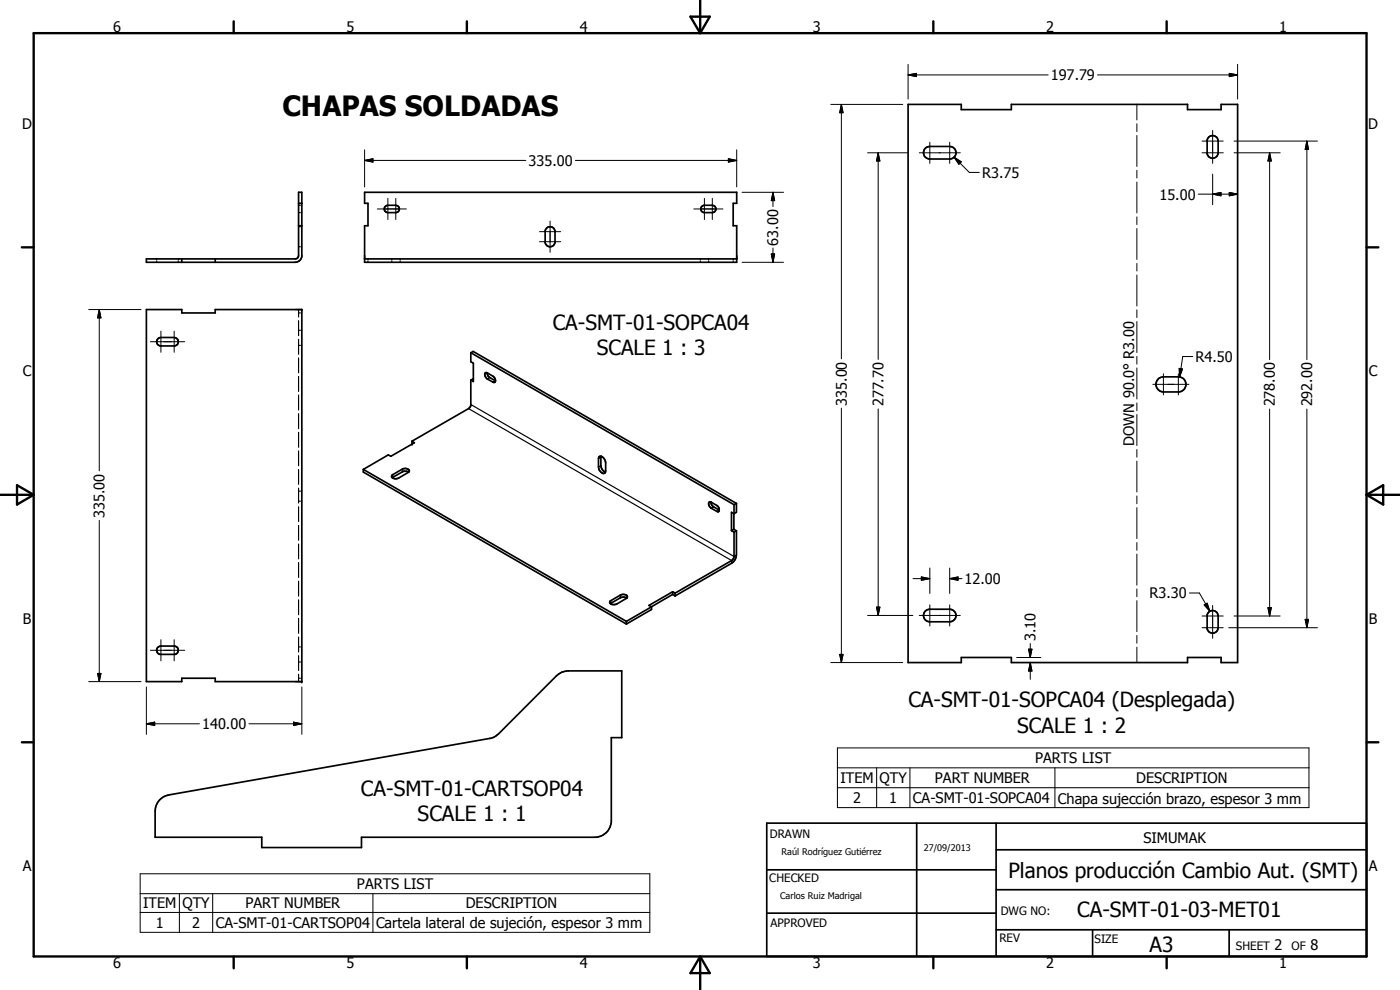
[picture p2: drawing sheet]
<svg xmlns="http://www.w3.org/2000/svg" width="420mm" height="297mm" viewBox="0 0 420 297" stroke-linecap="round" stroke-linejoin="round" font-family="sans-serif">
<g fill="none" stroke="#000" stroke-width=".51">
<path d="M272.5 31.3h16v1.6h15v-1.6h52.9v1.6h10.1v-1.6h4.9v167.5h-4.9v-1.5h-10.1v1.5h-52.9v-1.5h-15v1.5h-16zM109.4 57.7h111.7v3.3h-1.1v6.7h1.1v11h-111.7v-11h1v-6.7h-1zM277.8 44.4l1.2-.5h6a1.88 1.88 0 0 1 1.9 1.9 1.88 1.88 0 0 1-1.9 1.9h-6a1.9 1.9 0 0 1-1.7-1.2 1.9 1.9 0 0 1 .5-2.1zM362.7 41.2a1.68 1.68 0 0 1 1.8-.4 1.68 1.68 0 0 1 1.1 1.5v3.5a1.67 1.67 0 0 1-1.5 1.7 1.67 1.67 0 0 1-1.8-1.4v-4.1zM43.9 77.7l45.2-.1 .5-.9v-19h1v19.3a2.07 2.07 0 0 1-2 1.7h-44.7zM54.6 77.7v1M64.6 77.7v1M89.6 67.7h1M89.6 61h1M109.4 77.7h111.7M115.6 62l.8-.4h2.4a1.1 1.1 0 0 1 1.1 1.1 1.1 1.1 0 0 1-1.1 1.1h-2.4a1.1 1.1 0 0 1-1-.6 1.1 1.1 0 0 1 .2-1.2zM164 68.5a1.54 1.54 0 0 1 2.6 .7v3.6a1.51 1.51 0 0 1-1.5 1.2 1.51 1.51 0 0 1-1.5-1.2v-3.6z"/>
<path d="M210.6 62l.8-.4h2.4a1.1 1.1 0 0 1 1.1 1.1 1.1 1.1 0 0 1-1.1 1.1h-2.4a1.1 1.1 0 0 1-1-.6 1.1 1.1 0 0 1 .2-1.2zM43.9 92.9h10.7v1h10v-1h26v111.6h-26v-1h-10v1h-10.7zM47.3 101.7l1-.4h4a1.27 1.27 0 0 1 1.2 1.2 1.27 1.27 0 0 1-1.2 1.3h-4a1.26 1.26 0 0 1-1.2-.7 1.26 1.26 0 0 1 .2-1.4zM141.3 114v7.6l-.4 .7-17.3 10.1M141.3 105.8v2.7l.8 .5v5.5l-.8-.5M141.3 105.8l79 45.6M141.3 105.8l.7-.3 79 45.5M142 113.7l-.7 .3M142 113.7h.1M145.7 111.9l.4-.1 1.8 1.1a1.25 1.25 0 0 1 .5 1.8l-2.1-1a1.45 1.45 0 0 1-.6-1.8zM146.2 111.9l.5 1.1 2 1.3M347.6 113.7l1.6-.6h4.4a2.26 2.26 0 0 1 2.3 2.2 2.26 2.26 0 0 1-2.3 2.3h-4.4a2.29 2.29 0 0 1-2.1-1.4 2.29 2.29 0 0 1 .5-2.5z"/>
<path d="M123.6 132.4l.8 .4-7.1 4.1-.8-.4-7.5 4.3M123.6 132.4v.8M179.8 137.1a1.57 1.57 0 0 1 2 1.8v2.4a.77 .77 0 0 1-.7 .8 .77 .77 0 0 1-.8-.5l-.5-.7-.2-.8zM180.4 136.9v3a2.22 2.22 0 0 0 1.3 1.7M109 140.8v.8l79 45.6M109 140.8l79 45.6M117.6 142.7l3.1-1.9a1.32 1.32 0 0 1 2.1 .6l-3.1 2a1.21 1.21 0 0 1-1.3 .3 1.21 1.21 0 0 1-.8-1zM122.6 141.7l-.6-.3h-.8l-3.4 1.9M212.8 150.7h.6l1.7 .9a1.29 1.29 0 0 1 .5 1.9l-2.2-1a1.45 1.45 0 0 1-.6-1.8zM213.4 150.7l.4 1.1 2 1.3M219.5 159.2l.8 .4M220.2 158.8l.8 .5"/>
<path d="M220.2 158.8l-.7 .4M220.3 159.6v7.4l-.4 .9-17.3 10.1M220.3 151.4l-.1 7.4M221 159.3v7.2a3 3 0 0 1-1.4 2.5l-17 9.8M221 159.3l-.7 .3M221 151v2.7l-.7 .4-.8-.4v5.5M221 151l-.7 .4M188.1 179.5a1.79 1.79 0 0 0-1.9-.1l-3 1.7M201.9 177.5l-7.1 4.2 .7 .4M201.9 178.4l-6.4 3.7M201.9 177.5v.9M201.9 178.4l.7 .4"/>
<path d="M201.9 177.5l.7 .5M202.6 178v.8M47.3 194.3l1-.5h4a1.27 1.27 0 0 1 1.2 1.2 1.27 1.27 0 0 1-1 1.3h-4.5a1.27 1.27 0 0 1-.7-2zM183.2 180.3l3-1.7a1.28 1.28 0 0 1 2.1 .6l-3.2 2a1.6 1.6 0 0 1-2.1-.5zM188 186.4v.8M195.5 182.1v.8l-7.5 4.3M195.5 182.1l-7.5 4.3M277.6 183.5l.5-.5 .9-.2h6a1.88 1.88 0 0 1 1.9 1.9 1.88 1.88 0 0 1-1.9 1.9h-6a1.9 1.9 0 0 1-1.7-1.1 1.9 1.9 0 0 1 .3-2zM362.7 183.7a1.65 1.65 0 0 1 1.8-.4 1.65 1.65 0 0 1 1.1 1.5v3.5a1.67 1.67 0 0 1-1.5 1.7 1.67 1.67 0 0 1-1.8-1.4v-4.1zM47.9 240l1.3-1 1.5-.5 96.7-17 1-.4 1.2-.9 17.4-17.4 1.6-1.1 1.9-.4h16.1v20h-3.1v25.5a5.1 5.1 0 0 1-4.5 4.4h-70.5v3.1h-29.9v-3.1h-32v-8.3l.4-1.6zM230.1 247h180v40h-180zM275.1 247v40"/>
<path d="M298.9 255h111.2M298.9 247v40M230.1 274h68.8M230.1 261h68.8M298.9 279h111.2M298.9 267h111.2M327.9 279v8M368.9 279v8"/>
</g>
<g fill="none" stroke="#000" stroke-width=".3">
<path d="M272.5 19.3v10.4M371.4 19.3v10.4M249.3 31.3h21.6M252.5 31.3l.5 2.5h-1zM252.5 31.3v76.4M272.5 22.5l2.5-.5v1zM272.5 22.5h42.1M329.4 22.5h42M341.2 31.3v4.7M341.2 37.1v2.4M363.9 39.2v9.8M368.9 22l2.5 .5-2.5 .5z"/>
<path d="M109.4 48.1l2.5-.5v1zM109.4 48.1h48.4M109.4 45v11.1M116.4 59.5v6.4M118.8 59.5v6.4M172.7 48.1h48.4M211.4 59.5v6.4M213.8 59.5v6.4M218.6 47.6l2.5 .5-2.5 .5zM221.1 45v11.1M222.7 57.7h12.5M232 57.7l.5 2.5h-1z"/>
<path d="M232 57.7v4.3M260.4 45.8h12M263.6 45.8l.5 2.5h-1.1zM263.6 45.8v62M275.9 45.8h12.3M279 42.7v6.3M285 42.7v6.3M286.3 47.2l2.2 1.4-.7 .7zM286.3 47.2l4.6 4.5h3M341.2 40.6v9.4M341.2 51.1v2.3M341.2 54.6v9.3"/>
<path d="M359.6 58.3h11.8M360.8 42.3h6.3M360.8 45.8h6.3M363.9 58.3l2.5-.6v1.1zM363.9 52.2v9.2M368.9 57.7l2.5 .6-2.5 .5zM370.4 42.3h25M370.4 45.8h13.8M381 45.8l.5 2.5h-1zM381 45.8v62.1M392.2 42.3l.5 2.5h-1zM392.2 42.3v65.6"/>
<path d="M113.2 62.7h8.8M161.9 69.5h6.4M161.9 72.5h6.4M165.1 66.3v9.4M208.2 62.7h8.7M222.7 78.7h12.5M231.5 76.2h1l-.5 2.5zM232 74.4v4.3M341.2 65.1v2.3M341.2 68.6v9.3M341.2 79v2.3M26.6 92.9h15.7"/>
<path d="M29.8 92.9l.5 2.5h-1zM29.8 92.9v48.4M48.3 99.4v6.3M52.3 99.4v6.3M341.2 82.5v9.3M341.2 93v2.3M341.2 96.5v9.3M45.1 102.5h10.3M341.2 106.9v2.4M341.2 110.4v9.3M346 115.3h10.8M349.2 112.1v6.4"/>
<path d="M353.6 112.1v6.4M353.9 110.5l1 .2-.9 2.4zM358 107h-3l-1 6.1M252.5 122.5v76.3M263.6 122.7v62M341.2 120.9v2.3M341.2 124.4v9.3M341.2 134.9v2.3M341.2 138.3v9.3M381 122.7v62.1M392.2 122.7v65.6M29.8 156.1v48.4"/>
<path d="M341.2 148.8v2.3M341.2 152.3v9.3M274 173.6h5M276.5 173.1l2.5 .5-2.5 .5zM279 170.4v7.7M285 173.6l2.5-.5v1zM285 170.4v7.7M285 173.6h3.7M341.2 162.8v2.3M341.2 166.2v9.4M341.2 176.7v2.4M356.9 177.9h3l3.2 5.5"/>
<path d="M45.1 195.1h10.3M48.3 191.9v6.4M52.3 191.9v6.4M249.3 198.8h21.6M252 196.3h1l-.5 2.5zM260.4 184.7h13.6M263 182.2h1.1l-.5 2.5zM275.9 184.7h12.3M279 181.5v6.3M285 181.5v6.3M305.1 197.3h7.3M308.7 194.8h1l-.5 2.5z"/>
<path d="M309.2 198.8l.5 2.5h-1zM309.2 193.1v4.2M309.2 198.8v5M341.2 180.2v9.3M341.2 190.7v2.3M341.2 194.2v4.6M360.8 188.3h6.3M360.8 184.8h6.3M361.4 181.5l.9-.5 .8 2.4zM363.9 181.7v9.8M368.8 188.3h26.6M370.4 184.8h13.8"/>
<path d="M380.5 182.3h1l-.5 2.5zM391.7 185.8h1l-.5 2.5zM26.6 204.5h15.7M29.3 202.1h1l-.5 2.4zM43.9 217.2l2.5-.5v1zM43.9 217.2h15.9M43.9 206.1v14.2M74.7 217.2h15.9M88.1 216.7l2.5 .5-2.5 .5zM90.6 206.1v14.2M251.3 224.4h141.5v17.9h-141.5zM251.3 230.4h141.5"/>
<path d="M251.3 236.3h141.5M263.1 230.4v11.9M273.1 230.4v11.9M316.6 230.4v11.9M42.1 262.2h152.9v17.5h-152.9zM42.1 268.1h152.9M42.1 273.8h152.9M53.8 268.1v11.6M63.8 268.1v11.6M111.9 268.1v11.6"/>
</g>
<g fill="none" stroke="#000" stroke-width=".35">
<path d="M47 77.7v.3M47 78.4v.3M53.5 77.7v.3M53.5 78.4v.3M89.6 63.8h.3M89.6 61.6h.3M89.6 68h.3M89.6 74h.3M90.2 63.8h.4M90.2 61.6h.4M90.2 68h.4M90.2 74h.4"/>
<path d="M110.4 77.7v.3M110.4 78.4v.3M117.6 77.7v.3M117.6 78.4v.3M120.1 77.7v.3M120.1 78.4v.3M210.2 77.7v.3M210.2 78.4v.3M212.7 77.7v.3M212.7 78.4v.3M220 77.7v.3M220 78.4v.3"/>
<path d="M89.6 99.1h.3M89.6 93.9h.3M89.6 92.9v2.2M89.6 96.2v4.5M90.2 99.1h.4M90.2 93.9h.4M89.6 103.6h.3M89.6 101.8v4.5M89.6 107.4v4.4M89.6 112.9v4.5M89.6 118.5v4.5M90.2 103.6h.4"/>
<path d="M147 113.3l-.7 .4M148.6 114.2l-.7 .4M89.6 124.1v4.5M89.6 129.7v4.5M89.6 135.3v4.4M140.6 122.6l79 45.6v.8M141.3 121.4l79 45.6 .7-.5M180.3 137.2l-.7 .4M180.3 139.7l-.7 .4M89.6 147.4h.3M89.6 150.4h.3M89.6 140.9v4.4"/>
<path d="M89.6 146.5v4.4M89.6 152.1v4.4M89.6 157.6v4.5M90.2 147.4h.4M90.2 150.4h.4M117.9 142.4v.8M120.7 140.8v.8M214.2 152.1l-.8 .4M215.8 153l-.7 .4M89.6 163.2v4.5M89.6 168.8v4.5M89.6 174.4v4.5"/>
<path d="M89.6 180v4.4M186.2 178.6v.8M89.6 194.1h.3M89.6 198.6h.3M89.6 185.5v4.5M89.6 191.1v4.5M89.6 196.7v4.5M90.2 194.1h.4M90.2 198.6h.4M183.3 180.2v.8M89.6 203.5h.3M89.6 202.3v2.2"/>
<path d="M90.2 203.5h.4"/>
</g>
<g fill="#000">
<circle cx="90.6" cy="92.9" r=".25"/>
<circle cx="123.6" cy="133.2" r=".25"/>
<circle cx="90.6" cy="204.5" r=".25"/>
</g>
<g fill="none" stroke="#000" stroke-width=".71">
<path d="M10.1 9.9h400v277.1h-400zM70.1 6.4v3.5M140.1 6.4v3.5M207.2 5h5.8l-2.9 4.9zM210.1 0v9.9M280.1 6.4v3.5M350.1 6.4v3.5M6.6 74.2h3.5M410.1 74.2h3.6M.1 148.5h10M5.1 145.6l5 2.9-5 2.9zM410.1 148.5h10"/>
<path d="M410.1 148.5l5-2.9v5.8zM6.6 222.7h3.5M410.1 222.7h3.6M70.1 287v3.5M140.1 287v3.5M210.1 287v10M210.1 287l2.9 5h-5.8zM280.1 287v3.5M350.1 287v3.5"/>
</g>
<g fill="#000">
<path d="M252.5 31.3l.5 2.5h-1zM272.5 22.5l2.5-.5v1zM368.9 22l2.5 .5-2.5 .5zM109.4 48.1l2.5-.5v1zM218.6 47.6l2.5 .5-2.5 .5zM263.6 45.8l.5 2.5h-1.1zM286.3 47.2l2.2 1.4-.7 .7zM363.9 58.3l2.5-.6v1.1zM368.9 57.7l2.5 .6-2.5 .5zM381 45.8l.5 2.5h-1zM392.2 42.3l.5 2.5h-1zM231.5 76.2h1l-.5 2.5z"/>
<path d="M232 57.7l.5 2.5h-1zM29.8 92.9l.5 2.5h-1zM353.9 110.5l1 .2-.9 2.4zM276.5 173.1l2.5 .5-2.5 .5zM285 173.6l2.5-.5v1zM252 196.3h1l-.5 2.5zM263 182.2h1.1l-.5 2.5zM308.7 194.8h1l-.5 2.5zM361.4 181.5l.9-.5 .8 2.4zM380.5 182.3h1l-.5 2.5zM391.7 185.8h1l-.5 2.5zM29.3 202.1h1l-.5 2.4z"/>
<path d="M43.9 217.2l2.5-.5v1zM88.1 216.7l2.5 .5-2.5 .5zM309.2 198.8l.5 2.5h-1z"/>
</g>
<text font-size="8.4" x="84.7" y="34.7">CHAPAS SOLDADAS</text>
<g font-size="6.3">
<text x="165.9" y="99">CA-SMT-01-SOPCA04</text>
<text x="179.1" y="106.6">SCALE 1 : 3</text>
<text x="272.6" y="212.3">CA-SMT-01-SOPCA04 (Desplegada)</text>
<text x="305.3" y="219.8">SCALE 1 : 2</text>
<text x="108.3" y="238.8">CA-SMT-01-CARTSOP04</text>
<text x="125.3" y="246.4">SCALE 1 : 1</text>
<text x="302.6" y="263.3">Planos producción Cambio Aut. (SMT)</text>
<text x="323.3" y="275.1">CA-SMT-01-03-MET01</text>
<text x="345" y="285.6">A3</text>
</g>
<g font-size="4.4">
<text x="34" y="9.6">6</text>
<text x="104" y="9.6">5</text>
<text x="174" y="9.6">4</text>
<text x="244" y="9.6">3</text>
<text x="313.9" y="9.6">2</text>
<text x="383.9" y="9.6">1</text>
<text x="315.4" y="24.1">197.79</text>
<text x="6.7" y="38.7">D</text>
<text x="410.6" y="38.7">D</text>
<text x="158.7" y="49.7">335.00</text>
<text x="294.7" y="53.3">R3.75</text>
<text x="348" y="59.9">15.00</text>
<text x="233.6" y="73.7" transform="rotate(-90 233.6 73.7)">63.00</text>
<text x="6.8" y="112.9">C</text>
<text x="358.8" y="108.6">R4.50</text>
<text x="410.8" y="112.9">C</text>
<text x="254.1" y="121.7" transform="rotate(-90 254.1 121.7)">335.00</text>
<text x="265.1" y="121.9" transform="rotate(-90 265.1 121.9)">277.70</text>
<text x="382.6" y="122" transform="rotate(-90 382.6 122)">278.00</text>
<text x="393.8" y="122" transform="rotate(-90 393.8 122)">292.00</text>
<text x="340.3" y="133.8" transform="rotate(-90 340.3 133.8)">DOWN 90.0° R3.00</text>
<text x="31.4" y="155.3" transform="rotate(-90 31.4 155.3)">335.00</text>
<text x="289.5" y="175.2">12.00</text>
<text x="345" y="179.5">R3.30</text>
<text x="6.9" y="187.2">B</text>
<text x="410.8" y="187.2">B</text>
<text x="310.8" y="192.3" transform="rotate(-90 310.8 192.3)">3.10</text>
<text x="60.7" y="218.7">140.00</text>
<text x="310.6" y="229">PARTS LIST</text>
<text x="252.2" y="234.9">ITEM</text>
<text x="264" y="235">QTY</text>
<text x="280.6" y="234.9">PART NUMBER</text>
<text x="341" y="235">DESCRIPTION</text>
<text x="256" y="241">2</text>
<text x="266.9" y="240.9">1</text>
<text x="274" y="241">CA-SMT-01-SOPCA04</text>
<text x="317.5" y="241.1">Chapa sujección brazo, espesor 3 mm</text>
<text x="343.1" y="252.9">SIMUMAK</text>
<text x="6.8" y="261.5">A</text>
<text x="410.8" y="261.5">A</text>
<text x="107.1" y="266.8">PARTS LIST</text>
<text x="43" y="272.5">ITEM</text>
<text x="54.8" y="272.6">QTY</text>
<text x="73.6" y="272.5">PART NUMBER</text>
<text x="139.8" y="272.6">DESCRIPTION</text>
<text x="46.8" y="278.4">1</text>
<text x="57.6" y="278.4">2</text>
<text x="64.8" y="278.4">CA-SMT-01-CARTSOP04</text>
<text x="112.8" y="278.6">Cartela lateral de sujeción, espesor 3 mm</text>
<text x="382.5" y="285">2</text>
<text x="393.3" y="285">8</text>
<text x="34" y="290.6">6</text>
<text x="104" y="290.6">5</text>
<text x="174" y="290.6">4</text>
<text x="244" y="290.6">3</text>
<text x="313.9" y="290.6">2</text>
<text x="383.9" y="290.6">1</text>
</g>
<g font-size="3.5">
<text x="231" y="251.5">DRAWN</text>
<text x="230.9" y="264.6">CHECKED</text>
<text x="300.3" y="274.5">DWG NO:</text>
<text x="231.3" y="278.3">APPROVED</text>
<text x="299.9" y="282.6">REV</text>
<text x="328.5" y="283.1">SIZE</text>
<text x="370.9" y="285">SHEET</text>
<text x="387.6" y="285">OF</text>
</g>
<g font-size="2.7">
<text x="234.5" y="256.6">Raúl Rodríguez Gutiérrez</text>
<text x="277.2" y="255.3">27/09/2013</text>
<text x="234.1" y="269.7">Carlos Ruiz Madrigal</text>
</g>
</svg>
